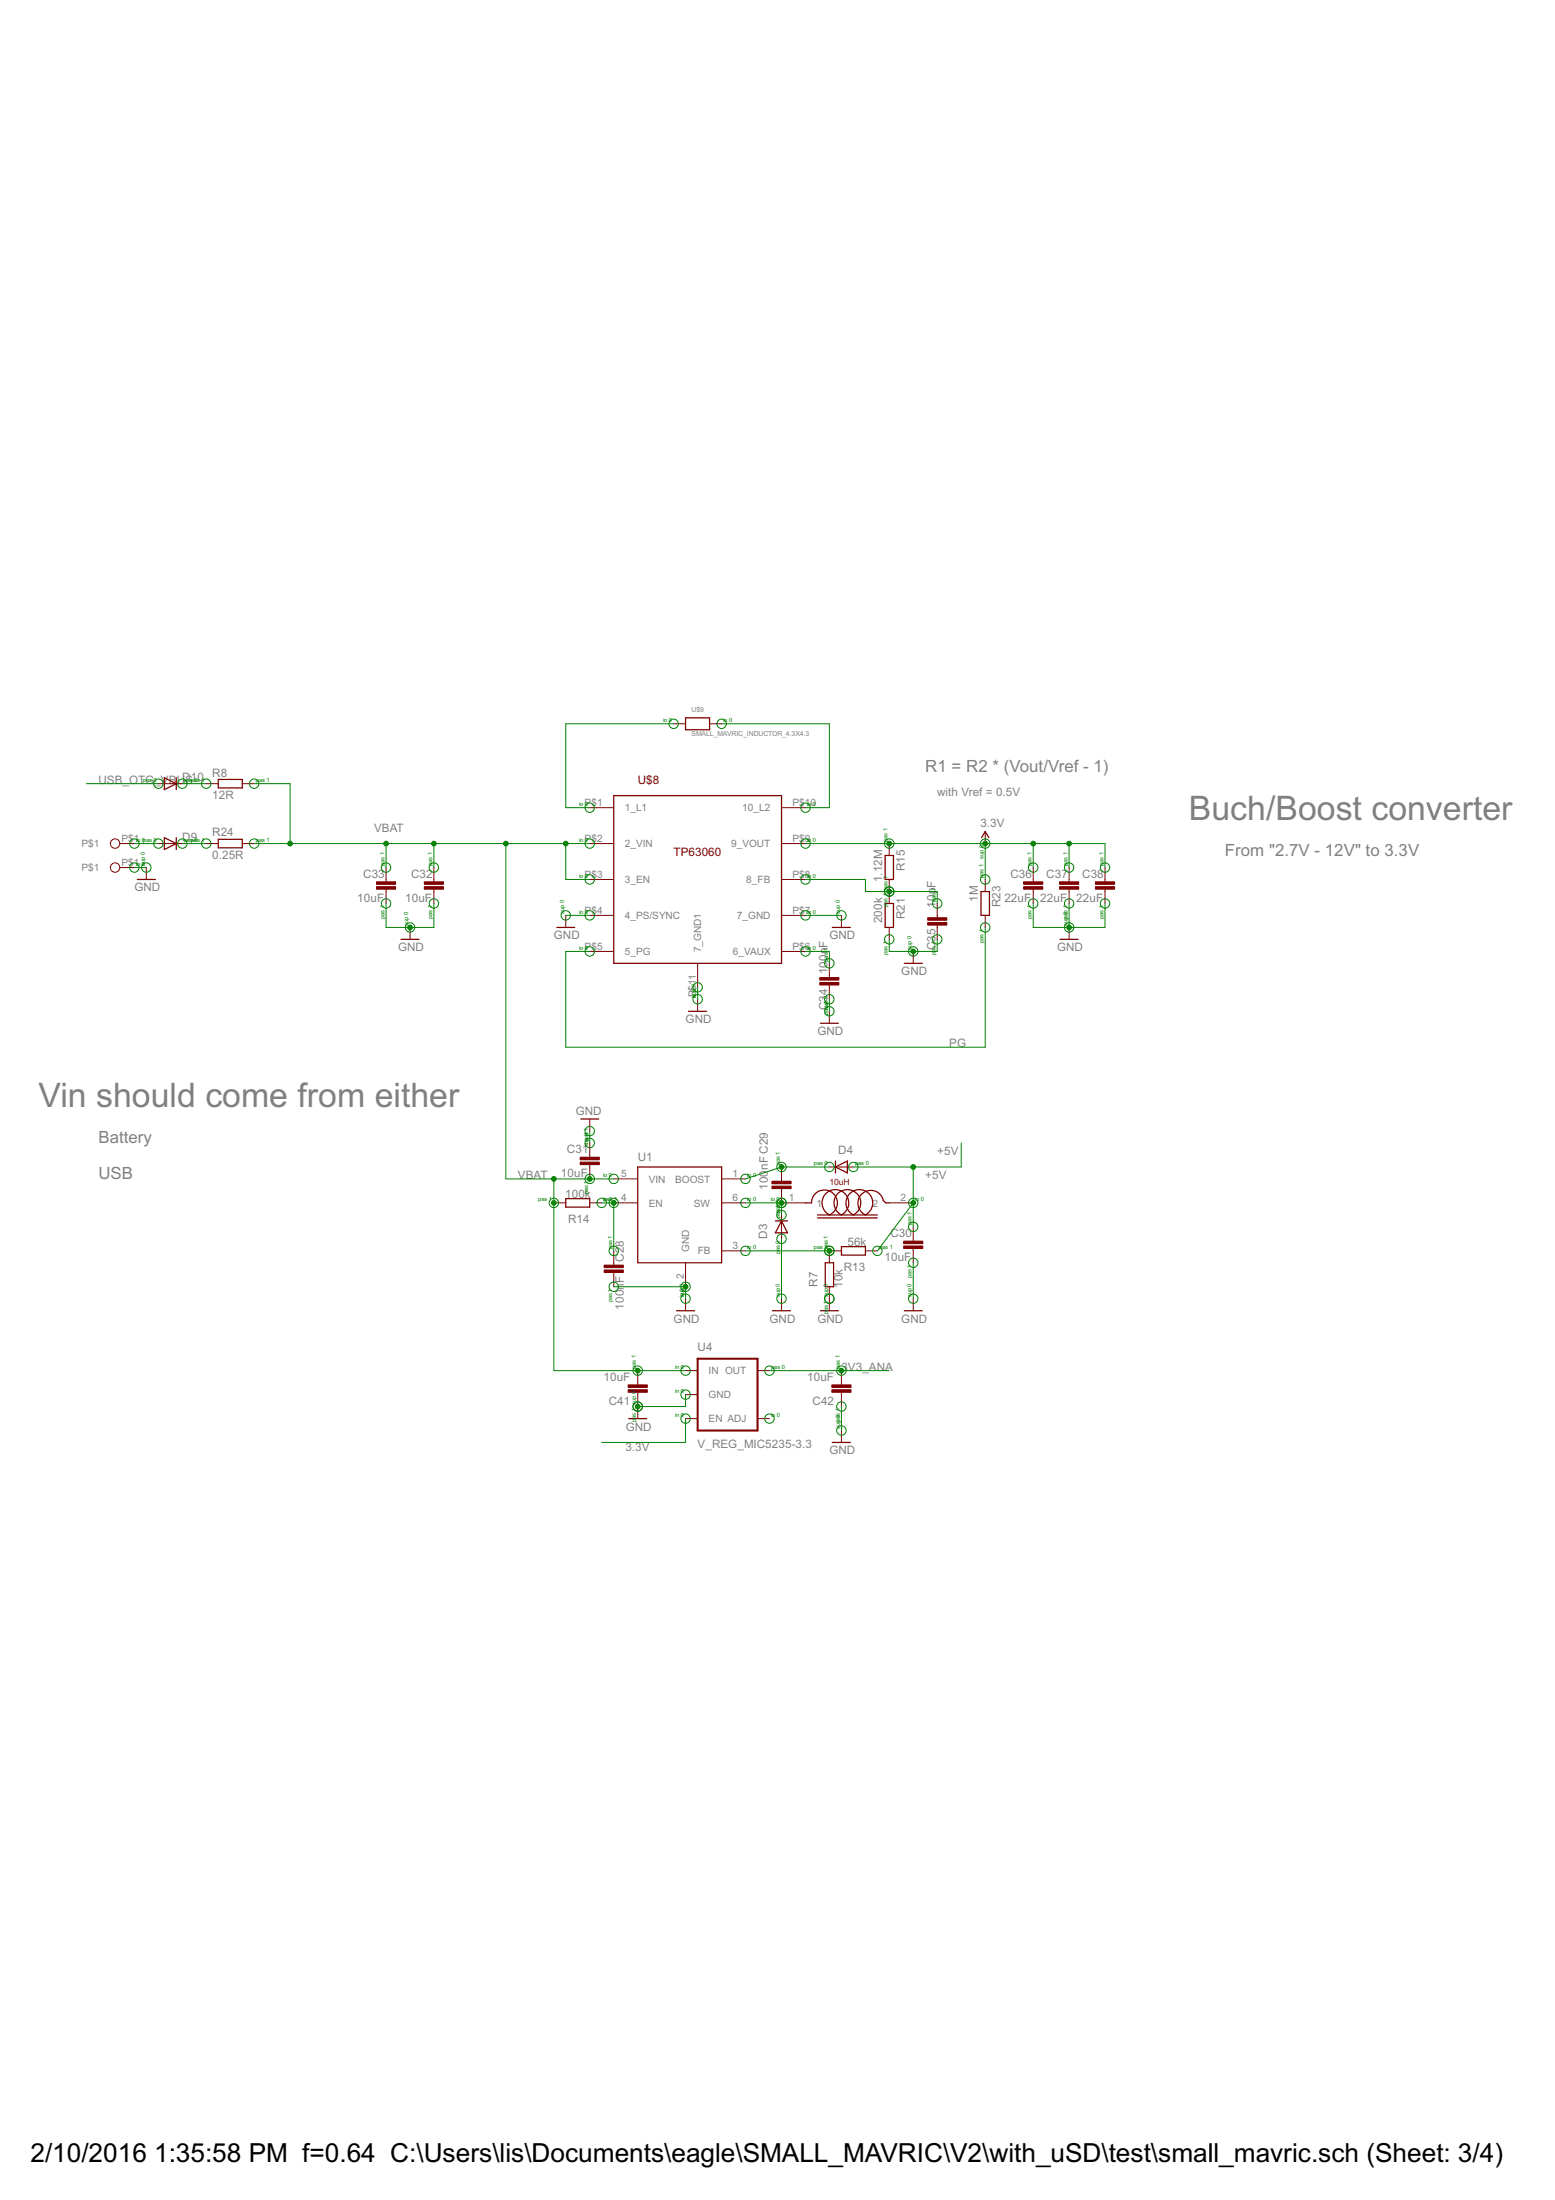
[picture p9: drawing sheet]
<svg xmlns="http://www.w3.org/2000/svg" width="210mm" height="297mm" viewBox="0 0 210 297" stroke-linecap="round" stroke-linejoin="round" font-family="sans-serif">
<g fill="none" stroke="#800000" stroke-width=".17">
<path d="M92.5 96.9h3.3v1.6h-3.3zM18.5 118.7h2.5M22.2 113.1l1.6 .8-1.6 .8zM22.2 105l1.6 .8-1.6 .8zM23.8 105v1.6M23.8 113.1v1.6M29.5 113.3h3.2v1.2h-3.2zM29.5 105.2h3.2v1.2h-3.2zM82.8 107.4h22.7v22.7h-22.7zM119.5 115.5h1.1v3.2h-1.1zM132.5 113.1l.5-.8 .5 .8M54.1 126.8h2.5"/>
<path d="M75.2 125.2h2.4M92.9 136.5h2.5M110.7 138.2h2.5M112.4 125.2h2.4M119.5 122h1.1v3.2h-1.1zM122.1 130.1h2.4M132.4 120.4h1.2v3.2h-1.2zM143.1 126.8h2.4M78.4 151.1h2.4M86.1 157.6h11.3v12.9h-11.3zM112.8 157.6l1.6-.8v1.6zM112.8 156.8v1.6"/>
<path d="M76.4 161.8h3.2v1.2h-3.2zM91.3 177h2.5M104.3 177h2.4M104.7 164.8h1.6M105.5 164.8l.8 1.7h-1.6zM108.7 162.4h.8a1.75 1.75 0 0 1 2.8-1.4 1.75 1.75 0 0 1-.3 3 1.81 1.81 0 0 1-.6-2.7 1.81 1.81 0 0 1 2.8 0 1.81 1.81 0 0 1-.6 2.7 1.81 1.81 0 0 1-.6-2.7 1.81 1.81 0 0 1 2.8 0 1.81 1.81 0 0 1-.6 2.7 1.81 1.81 0 0 1-.6-2.7 1.81 1.81 0 0 1 2.8 0 1.81 1.81 0 0 1-.6 2.7 1.74 1.74 0 0 1-.4-2.9 1.74 1.74 0 0 1 2.8 1l.4 .3h.4M110.3 164.4h8.1M110.3 164h8.1M110.7 177h2.5M111.4 170.5h1.1v3.2h-1.1zM113.6 168.3h3.2v1.2h-3.2zM122.1 177h2.4"/>
<path d="M84.9 191.5h2.4M112.4 194.8h2.4"/>
</g>
<g fill="none" stroke="#800000" stroke-width=".13">
<path d="M90.9 97.7h1.6M95.8 97.7h1.6M16.2 113.9h1.9M16.2 117.1h1.9M19.7 117.1v1.6M21.4 113.9h3.2M21.4 105.8h3.2M27.8 113.9h1.7M27.8 105.8h1.7M32.7 113.9h1.6M32.7 105.8h1.6M52.1 117.1v2"/>
<path d="M58.6 117.1v2M79.6 109.1h3.2M79.6 113.9h3.2M79.6 118.7h3.2M105.5 109.1h3.2M105.5 113.9h3.2M105.5 118.7h3.2M120 113.9v1.6M120 118.7v3.3M133 112.3v1.6M133 118.7v1.7M139.5 117.1v2"/>
<path d="M144.3 117.1v2M149.2 117.1v2M52.1 120v2M55.4 125.2v1.6M58.6 120v2M76.4 123.6v1.6M79.6 123.6h3.2M79.6 128.5h3.2M94.2 130.1v3.2M94.2 134.9v1.6M105.5 123.6h3.2M105.5 128.5h3.2"/>
<path d="M112 130.1v1.9M112 133v1.9M112 136.5v1.7M113.6 123.6v1.6M120 125.2v1.6M123.3 128.5v1.6M126.5 122v1.9M126.5 124.9v1.9M133 123.6v1.6M139.5 120v2M144.3 120v2M144.3 125.2v1.6"/>
<path d="M149.2 120v2M79.6 151.1v1.6M79.6 154.3v2M79.6 157.2v2M82.8 159.2h3.3M97.4 159.2h3.2M105.5 157.6v1.9M112 157.6h3.2M74.8 162.4h1.6M79.6 162.4h1.6M82.8 162.4h3.3M82.8 168.9v1.9"/>
<path d="M82.8 171.8v1.9M92.5 170.5v3.2M92.5 175.3v1.7M97.4 162.4h3.2M97.4 168.9h3.2M105.5 160.5v1.9h3.2M105.5 164v3.3M105.5 175.3v1.7M112 173.7v3.3M113.6 168.9h-1.6v1.6M116.8 168.9h1.6M120 162.4h3.3"/>
<path d="M123.3 165.7v1.9M123.3 168.6v1.9M123.3 175.3v1.7M86.1 185.1v1.9M86.1 188v3.5M92.5 185.1h1.7M92.5 188.3h1.7M92.5 191.5h1.7M102.3 185.1h1.6M102.3 191.5h1.6M113.6 185.1v1.9M113.6 188v1.9"/>
<path d="M113.6 193.1v1.7"/>
<circle cx="15.5" cy="117.1" r=".64"/>
<circle cx="15.5" cy="113.9" r=".64"/>
</g>
<g fill="#800000" stroke="#800000" stroke-width=".13">
<path d="M81.6 171.5h2.5v.3h-2.5z"/>
<path d="M81.6 170.8h2.5v.4h-2.5z"/>
<path d="M104.2 160.1h2.6v.4h-2.6z"/>
<path d="M104.2 159.5h2.6v.3h-2.6z"/>
<path d="M122 168.2h2.6v.4h-2.6z"/>
<path d="M122 167.6h2.6v.3h-2.6z"/>
<path d="M78.3 156.9h2.6v.3h-2.6z"/>
<path d="M78.3 156.3h2.6v.3h-2.6z"/>
<path d="M57.3 119.7h2.6v.4h-2.6z"/>
<path d="M57.3 119.1h2.6v.3h-2.6z"/>
<path d="M50.8 119.7h2.6v.4h-2.6z"/>
<path d="M50.8 119.1h2.6v.3h-2.6z"/>
<path d="M110.7 132h2.5v.3h-2.5z"/>
<path d="M110.7 132.7h2.5v.3h-2.5z"/>
<path d="M125.2 123.9h2.6v.3h-2.6z"/>
<path d="M125.2 124.6h2.6v.3h-2.6z"/>
<path d="M138.2 119.7h2.6v.4h-2.6z"/>
<path d="M138.2 119.1h2.6v.3h-2.6z"/>
<path d="M143 119.7h2.6v.4h-2.6z"/>
<path d="M143 119.1h2.6v.3h-2.6z"/>
<path d="M147.9 119.7h2.6v.4h-2.6z"/>
<path d="M147.9 119.1h2.6v.3h-2.6z"/>
<path d="M84.8 187h2.6v.3h-2.6z"/>
<path d="M84.8 187.6h2.6v.4h-2.6z"/>
<path d="M112.3 187h2.6v.3h-2.6z"/>
<path d="M112.3 187.6h2.6v.4h-2.6z"/>
</g>
<path d="M94.2 183.5h8.1v9.6h-8.1z" fill="none" stroke="#800000" stroke-width=".28"/>
<g fill="none" stroke="#008000" stroke-width=".13">
<path d="M90.9 97.7h-14.5v11.4h3.2M97.4 97.7h14.6v11.4h-3.3M11.7 105.8h9.7M18.1 117.1h1.6M18.1 113.9h3.3M24.6 113.9h3.2M24.6 105.8h3.2M34.3 113.9h45.3M34.3 105.8h4.9v8.1M52.1 113.9v3.2M58.6 113.9v3.2M68.3 113.9v45.3h14.5"/>
<path d="M76.4 113.9v4.8h3.2M108.7 118.7h8.1v1.7h9.7v1.6M108.7 113.9h40.5v3.2M133 113.9v4.8M139.5 113.9v3.2M144.3 113.9v3.2M52.1 122v3.2h6.5v-3.2M76.4 123.6h3.2M94.2 133.3v1.6M108.7 123.6h4.9M108.7 128.5h3.3v1.6M112 134.9v1.6"/>
<path d="M120 126.8v1.7h6.5v-1.7M133 125.2v16.2h-56.6v-12.9h3.2M139.5 122v3.2h9.7v-3.2M144.3 122v3.2M74.8 159.2v25.9h17.7M79.6 152.7v1.6M112 157.6h-6.5l-4.9 1.6M123.3 157.6v8.1M129.8 154.3v3.3h-14.6M81.2 162.4h1.6v6.5M82.8 173.7h9.7v1.6M100.6 162.4h4.9v1.6"/>
<path d="M100.6 168.9h11.4M105.5 167.3v8M123.3 170.5v4.8M123.3 162.4l-4.9 6.5M92.5 188.3v1.6h-6.4M92.5 191.5v3.3h-11.3M103.9 185.1h16.1M113.6 189.9v3.2"/>
<circle cx="90.9" cy="97.7" r=".64"/>
<circle cx="97.4" cy="97.7" r=".64"/>
<circle cx="18.1" cy="113.9" r=".64"/>
<circle cx="18.1" cy="117.1" r=".64"/>
<circle cx="19.7" cy="117.1" r=".64"/>
<circle cx="21.4" cy="105.8" r=".64"/>
<circle cx="21.4" cy="113.9" r=".64"/>
<circle cx="24.6" cy="105.8" r=".64"/>
<circle cx="24.6" cy="113.9" r=".64"/>
<circle cx="27.8" cy="113.9" r=".64"/>
<circle cx="27.8" cy="105.8" r=".64"/>
<circle cx="34.3" cy="105.8" r=".64"/>
<circle cx="34.3" cy="113.9" r=".64"/>
<circle cx="52.1" cy="117.1" r=".64"/>
<circle cx="58.6" cy="117.1" r=".64"/>
<circle cx="79.6" cy="109.1" r=".64"/>
<circle cx="79.6" cy="113.9" r=".64"/>
<circle cx="79.6" cy="118.7" r=".64"/>
<circle cx="108.7" cy="113.9" r=".64"/>
<circle cx="108.7" cy="109.1" r=".64"/>
<circle cx="108.7" cy="118.7" r=".64"/>
<circle cx="120" cy="113.9" r=".64"/>
<circle cx="133" cy="118.7" r=".64"/>
<circle cx="133" cy="113.9" r=".64"/>
<circle cx="139.5" cy="117.1" r=".64"/>
<circle cx="144.3" cy="117.1" r=".64"/>
<circle cx="149.2" cy="117.1" r=".64"/>
<circle cx="52.1" cy="122" r=".64"/>
<circle cx="55.4" cy="125.2" r=".64"/>
<circle cx="58.6" cy="122" r=".64"/>
<circle cx="76.4" cy="123.6" r=".64"/>
<circle cx="79.6" cy="123.6" r=".64"/>
<circle cx="79.6" cy="128.5" r=".64"/>
<circle cx="94.2" cy="134.9" r=".64"/>
<circle cx="94.2" cy="133.3" r=".64"/>
<circle cx="108.7" cy="123.6" r=".64"/>
<circle cx="108.7" cy="128.5" r=".64"/>
<circle cx="112" cy="136.5" r=".64"/>
<circle cx="112" cy="134.9" r=".64"/>
<circle cx="112" cy="130.1" r=".64"/>
<circle cx="113.6" cy="123.6" r=".64"/>
<circle cx="120" cy="126.8" r=".64"/>
<circle cx="120" cy="120.4" r=".64"/>
<circle cx="123.3" cy="128.5" r=".64"/>
<circle cx="126.5" cy="122" r=".64"/>
<circle cx="126.5" cy="126.8" r=".64"/>
<circle cx="133" cy="125.2" r=".64"/>
<circle cx="139.5" cy="122" r=".64"/>
<circle cx="144.3" cy="125.2" r=".64"/>
<circle cx="144.3" cy="122" r=".64"/>
<circle cx="149.2" cy="122" r=".64"/>
<circle cx="79.6" cy="154.3" r=".64"/>
<circle cx="79.6" cy="159.2" r=".64"/>
<circle cx="79.6" cy="152.7" r=".64"/>
<circle cx="82.8" cy="159.2" r=".64"/>
<circle cx="100.6" cy="159.2" r=".64"/>
<circle cx="105.5" cy="157.6" r=".64"/>
<circle cx="112" cy="157.6" r=".64"/>
<circle cx="115.2" cy="157.6" r=".64"/>
<circle cx="74.8" cy="162.4" r=".64"/>
<circle cx="81.2" cy="162.4" r=".64"/>
<circle cx="82.8" cy="168.9" r=".64"/>
<circle cx="82.8" cy="173.7" r=".64"/>
<circle cx="82.8" cy="162.4" r=".64"/>
<circle cx="92.5" cy="173.7" r=".64"/>
<circle cx="92.5" cy="175.3" r=".64"/>
<circle cx="100.6" cy="168.9" r=".64"/>
<circle cx="100.6" cy="162.4" r=".64"/>
<circle cx="105.5" cy="162.4" r=".64"/>
<circle cx="105.5" cy="164" r=".64"/>
<circle cx="105.5" cy="167.3" r=".64"/>
<circle cx="105.5" cy="175.3" r=".64"/>
<circle cx="112" cy="168.9" r=".64"/>
<circle cx="112" cy="175.3" r=".64"/>
<circle cx="118.4" cy="168.9" r=".64"/>
<circle cx="123.3" cy="162.4" r=".64"/>
<circle cx="123.3" cy="165.7" r=".64"/>
<circle cx="123.3" cy="175.3" r=".64"/>
<circle cx="123.3" cy="170.5" r=".64"/>
<circle cx="86.1" cy="185.1" r=".64"/>
<circle cx="86.1" cy="189.9" r=".64"/>
<circle cx="92.5" cy="185.1" r=".64"/>
<circle cx="92.5" cy="188.3" r=".64"/>
<circle cx="92.5" cy="191.5" r=".64"/>
<circle cx="103.9" cy="185.1" r=".64"/>
<circle cx="103.9" cy="191.5" r=".64"/>
<circle cx="113.6" cy="193.1" r=".64"/>
<circle cx="113.6" cy="189.9" r=".64"/>
<circle cx="113.6" cy="185.1" r=".64"/>
</g>
<g fill="#008000" stroke="#008000" stroke-width=".13">
<circle cx="92.5" cy="173.7" r=".32"/>
<circle cx="55.4" cy="125.2" r=".32"/>
<circle cx="123.3" cy="128.5" r=".32"/>
<circle cx="144.3" cy="125.2" r=".32"/>
<circle cx="86.1" cy="189.9" r=".32"/>
<circle cx="133" cy="113.9" r=".32"/>
<circle cx="139.5" cy="113.9" r=".32"/>
<circle cx="144.3" cy="113.9" r=".32"/>
<circle cx="120" cy="113.9" r=".32"/>
<circle cx="76.4" cy="113.9" r=".32"/>
<circle cx="58.6" cy="113.9" r=".32"/>
<circle cx="52.1" cy="113.9" r=".32"/>
<circle cx="39.2" cy="113.9" r=".32"/>
<circle cx="74.8" cy="162.4" r=".32"/>
<circle cx="86.1" cy="185.1" r=".32"/>
<circle cx="79.6" cy="159.2" r=".32"/>
<circle cx="74.8" cy="159.2" r=".32"/>
<circle cx="68.3" cy="113.9" r=".32"/>
<circle cx="82.8" cy="162.4" r=".32"/>
<circle cx="105.5" cy="162.4" r=".32"/>
<circle cx="112" cy="168.9" r=".32"/>
<circle cx="105.5" cy="157.6" r=".32"/>
<circle cx="123.3" cy="162.4" r=".32"/>
<circle cx="123.3" cy="157.6" r=".32"/>
<circle cx="120" cy="120.4" r=".32"/>
<circle cx="113.6" cy="185.1" r=".32"/>
</g>
<g font-size="5.1" fill="#808080">
<text x="160.5" y="110.7">Buch/Boost converter</text>
<text x="5.2" y="149.5">Vin should come from either</text>
</g>
<g font-size="4">
<text x="4.1" y="291.9">2/10/2016</text>
<text x="20.8" y="291.9">1:35:58 PM f=0.64 C:\Users\lis\Documents\eagle\SMALL_MAVRIC\V2\with_uSD\test\small_mavric.sch (Sheet: 3/4)</text>
</g>
<g font-size="2.5" fill="#808080">
<text x="124.9" y="104.2">R1 = R2 * (Vout/Vref - 1)</text>
<text x="165.3" y="115.5">From &quot;2.7V - 12V&quot; to 3.3V</text>
<text x="13.3" y="154.3">Battery</text>
<text x="13.3" y="159.2">USB</text>
</g>
<g font-size="1.8" fill="#808080">
<text x="13.3" y="105.8">USB_OTG_VBUDS10</text>
<text x="28.7" y="107.9">12R</text>
<text x="28.7" y="104.9">R8</text>
<text x="126.5" y="107.4">with Vref = 0.5V</text>
<text x="24.6" y="113.6">D9</text>
<text x="28.7" y="112.9">R24</text>
<text x="50.5" y="112.3">VBAT</text>
<text x="132.3" y="111.6">3.3V</text>
<text x="28.7" y="116">0.25R</text>
<text x="49" y="118.5">C33</text>
<text x="55.5" y="118.5">C32</text>
<text x="119.1" y="119.1" transform="rotate(-90 119.1 119.1)">1.12M</text>
<text x="122.1" y="117.6" transform="rotate(-90 122.1 117.6)">R15</text>
<text x="126.3" y="119.9" transform="rotate(-90 126.3 119.9)">F</text>
<text x="136.4" y="118.5">C36</text>
<text x="141.2" y="118.5">C37</text>
<text x="146.1" y="118.5">C38</text>
<text x="18.1" y="120.4">GND</text>
<text x="48.2" y="121.7">10uF</text>
<text x="54.7" y="121.7">10uF</text>
<text x="119.1" y="124.6" transform="rotate(-90 119.1 124.6)">200k</text>
<text x="122.1" y="124.1" transform="rotate(-90 122.1 124.1)">R21</text>
<text x="126.3" y="122.6" transform="rotate(-90 126.3 122.6)">10p</text>
<text x="132" y="121.7" transform="rotate(-90 132 121.7)">1M</text>
<text x="135.1" y="122.5" transform="rotate(-90 135.1 122.5)">R23</text>
<text x="135.6" y="121.7">22uF</text>
<text x="140.4" y="121.7">22uF</text>
<text x="145.3" y="121.7">22uF</text>
<text x="53.7" y="128.5">GND</text>
<text x="74.8" y="126.8">GND</text>
<text x="111.7" y="131.5" transform="rotate(-90 111.7 131.5)">100n</text>
<text x="111.7" y="128" transform="rotate(-90 111.7 128)">F</text>
<text x="112" y="126.8">GND</text>
<text x="121.7" y="131.7">GND</text>
<text x="126.3" y="128.3" transform="rotate(-90 126.3 128.3)">C35</text>
<text x="142.7" y="128.5">GND</text>
<text x="111.7" y="136.4" transform="rotate(-90 111.7 136.4)">C34</text>
<text x="92.5" y="138.2">GND</text>
<text x="110.3" y="139.8">GND</text>
<text x="128.1" y="141.4">PG</text>
<text x="76.5" y="155.7">C31</text>
<text x="77.7" y="150.6">GND</text>
<text x="113.2" y="155.8">D4</text>
<text x="126.5" y="155.9">+5V</text>
<text x="69.9" y="159.2">VBAT</text>
<text x="75.7" y="158.9">10uF</text>
<text x="76.3" y="161.8">100k</text>
<text x="86.1" y="156.8">U1</text>
<text x="103.6" y="160.6" transform="rotate(-90 103.6 160.6)">100nF C29</text>
<text x="124.9" y="159.2">+5V</text>
<text x="76.7" y="165.1">R14</text>
<text x="103.6" y="167.3" transform="rotate(-90 103.6 167.3)">D3</text>
<text x="120.2" y="167">C30</text>
<text x="84.2" y="173.3" transform="rotate(-90 84.2 173.3)">F</text>
<text x="84.2" y="170.3" transform="rotate(-90 84.2 170.3)">C28</text>
<text x="110.4" y="173.7" transform="rotate(-90 110.4 173.7)">R7</text>
<text x="113.7" y="173.9" transform="rotate(-90 113.7 173.9)">10k</text>
<text x="113.9" y="171.6">R13</text>
<text x="114.4" y="168.2">56k</text>
<text x="119.4" y="170.3">10uF</text>
<text x="84.2" y="176.8" transform="rotate(-90 84.2 176.8)">100n</text>
<text x="90.9" y="178.6">GND</text>
<text x="103.9" y="178.6">GND</text>
<text x="110.3" y="178.6">GND</text>
<text x="121.7" y="178.6">GND</text>
<text x="94.2" y="182.5">U4</text>
<text x="113.6" y="185.1">3V3_ANA</text>
<text x="81.5" y="186.4">10uF</text>
<text x="82.2" y="189.7">C41</text>
<text x="109" y="186.4">10uF</text>
<text x="109.7" y="189.7">C42</text>
<text x="84.4" y="195.9">3.3V</text>
<text x="84.5" y="193.1">GND</text>
<text x="94.2" y="195.6">V_REG_MIC5235-3.3</text>
<text x="112" y="196.4">GND</text>
</g>
<g font-size="1.8" fill="#800000">
<text x="86.1" y="105.8">U$8</text>
<text x="90.9" y="115.5">TP63060</text>
</g>
<g font-size="1.5" fill="#808080">
<text x="16.4" y="113.7">P$1</text>
<text x="78.9" y="108.8">P$1</text>
<text x="78.9" y="113.7">P$2</text>
<text x="84.3" y="109.5">1_L1</text>
<text x="100.2" y="109.5">10_L2</text>
<text x="107" y="113.7">P$9</text>
<text x="107" y="108.8">P$10</text>
<text x="11" y="117.6">P$1</text>
<text x="11" y="114.4">P$1</text>
<text x="16.4" y="116.9">P$1</text>
<text x="78.9" y="118.5">P$3</text>
<text x="84.3" y="114.4">2_VIN</text>
<text x="84.3" y="119.2">3_EN</text>
<text x="98.7" y="114.4">9_VOUT</text>
<text x="100.7" y="119.2">8_FB</text>
<text x="107" y="118.5">P$8</text>
<text x="78.9" y="123.4">P$4</text>
<text x="84.3" y="124.1">4_PS/SYNC</text>
<text x="99.5" y="124.1">7_GND</text>
<text x="107" y="123.4">P$7</text>
<text x="78.9" y="128.2">P$5</text>
<text x="84.3" y="128.9">5_PG</text>
<text x="94.6" y="128.6" transform="rotate(-90 94.6 128.6)">7_GND1</text>
<text x="98.9" y="128.9">6_VAUX</text>
<text x="107" y="128.2">P$6</text>
<text x="93.9" y="134.6" transform="rotate(-90 93.9 134.6)">P$11</text>
<text x="83.8" y="159">5</text>
<text x="87.6" y="159.7">VIN</text>
<text x="91.1" y="159.7">BOOST</text>
<text x="98.9" y="159">1</text>
<text x="83.8" y="162.2">4</text>
<text x="87.6" y="162.9">EN</text>
<text x="93.6" y="162.9">SW</text>
<text x="98.9" y="162.2">6</text>
<text x="106.5" y="162.2">1</text>
<text x="110.2" y="162.9">1</text>
<text x="117.8" y="162.9">2</text>
<text x="121.5" y="162.2">2</text>
<text x="92.3" y="172.8" transform="rotate(-90 92.3 172.8)">2</text>
<text x="93" y="169" transform="rotate(-90 93 169)">GND</text>
<text x="94.2" y="169.4">FB</text>
<text x="98.9" y="168.7">3</text>
<text x="95.7" y="185.5">IN OUT</text>
<text x="95.7" y="188.8">GND</text>
<text x="95.7" y="192">EN ADJ</text>
</g>
<text font-size="1.3" fill="#800000" x="112" y="160">10uH</text>
<g font-size="1" fill="#808080">
<text x="93.4" y="99.3">SMALL_MAVRIC_INDUCTOR_4.3X4.3</text>
<text x="93.4" y="96.1">U$9</text>
</g>
<g font-size=".9" fill="#008000">
<text x="89.5" y="97.5">io 0</text>
<text x="97.6" y="97.5">io 0</text>
<text x="19.3" y="105.6">pas 0</text>
<text x="24.8" y="105.6">paspa0s 1</text>
<text x="34.5" y="105.6">pas 1</text>
<text x="18.4" y="113.7">io 0pas 0</text>
<text x="24.8" y="113.7">paspa0s 1</text>
<text x="34.5" y="113.7">pas 1</text>
<text x="78.2" y="108.8">io 0</text>
<text x="78.2" y="113.7">io 0</text>
<text x="108.9" y="113.7">io 0</text>
<text x="108.9" y="108.8">io 0</text>
<text x="119.8" y="113.7" transform="rotate(-90 119.8 113.7)">pas 1</text>
<text x="18.4" y="116.9">io 0</text>
<text x="19.5" y="116.9" transform="rotate(-90 19.5 116.9)">sup 0</text>
<text x="51.9" y="116.9" transform="rotate(-90 51.9 116.9)">pas 1</text>
<text x="58.4" y="116.9" transform="rotate(-90 58.4 116.9)">pas 1</text>
<text x="78.2" y="118.5">io 0</text>
<text x="108.9" y="118.5">io 0</text>
<text x="132.8" y="118.5" transform="rotate(-90 132.8 118.5)">pas 1</text>
<text x="132.8" y="116" transform="rotate(-90 132.8 116)">sup 0</text>
<text x="139.2" y="116.9" transform="rotate(-90 139.2 116.9)">pas 1</text>
<text x="144.1" y="116.9" transform="rotate(-90 144.1 116.9)">pas 1</text>
<text x="148.9" y="116.9" transform="rotate(-90 148.9 116.9)">pas 1</text>
<text x="51.9" y="124.1" transform="rotate(-90 51.9 124.1)">pas 1</text>
<text x="55.1" y="125" transform="rotate(-90 55.1 125)">sup 0</text>
<text x="58.4" y="124.1" transform="rotate(-90 58.4 124.1)">pas 1</text>
<text x="76.1" y="123.4" transform="rotate(-90 76.1 123.4)">sup 0</text>
<text x="78.2" y="123.4">io 0</text>
<text x="108.9" y="123.4">io 0</text>
<text x="113.3" y="123.4" transform="rotate(-90 113.3 123.4)">sup 0</text>
<text x="119.8" y="122.5" transform="rotate(-90 119.8 122.5)">pas 1</text>
<text x="119.8" y="120.1" transform="rotate(-90 119.8 120.1)">pas 1</text>
<text x="126.3" y="121.8" transform="rotate(-90 126.3 121.8)">pas</text>
<text x="126.3" y="120.3" transform="rotate(-90 126.3 120.3)">1</text>
<text x="139.2" y="124.1" transform="rotate(-90 139.2 124.1)">pas 1</text>
<text x="144.1" y="125" transform="rotate(-90 144.1 125)">suppa0s 1</text>
<text x="148.9" y="124.1" transform="rotate(-90 148.9 124.1)">pas 1</text>
<text x="78.2" y="128.2">io 0</text>
<text x="108.9" y="128.2">io 0</text>
<text x="111.7" y="129.8" transform="rotate(-90 111.7 129.8)">pas</text>
<text x="111.7" y="128.4" transform="rotate(-90 111.7 128.4)">1</text>
<text x="119.8" y="128.9" transform="rotate(-90 119.8 128.9)">pas 1</text>
<text x="123.1" y="128.2" transform="rotate(-90 123.1 128.2)">sup 0</text>
<text x="126.3" y="128.9" transform="rotate(-90 126.3 128.9)">pas 1</text>
<text x="132.8" y="127.3" transform="rotate(-90 132.8 127.3)">pas 1</text>
<text x="93.9" y="134.7" transform="rotate(-90 93.9 134.7)">io p 0</text>
<text x="93.9" y="134.7" transform="rotate(-90 93.9 134.7)">su0</text>
<text x="111.7" y="137" transform="rotate(-90 111.7 137)">passu1p 0</text>
<text x="79.4" y="154.8" transform="rotate(-90 79.4 154.8)">suppa0s 1</text>
<text x="79.4" y="161.3" transform="rotate(-90 79.4 161.3)">pas 1</text>
<text x="81.4" y="159">io 0</text>
<text x="100.9" y="159">io 0</text>
<text x="105.3" y="157.3" transform="rotate(-90 105.3 157.3)">pas 1</text>
<text x="109.9" y="157.3">pas 0</text>
<text x="115.4" y="157.3">pas 0</text>
<text x="72.7" y="162.2">pas 1</text>
<text x="81.4" y="162.2">io s 1</text>
<text x="81.5" y="162.2">pa0</text>
<text x="100.9" y="162.2">io 0</text>
<text x="104.1" y="162.2">io 0</text>
<text x="105.3" y="164.5" transform="rotate(-90 105.3 164.5)">papsa1s</text>
<text x="105.3" y="162.4" transform="rotate(-90 105.3 162.4)">0</text>
<text x="123.1" y="165.4" transform="rotate(-90 123.1 165.4)">pas 1</text>
<text x="123.5" y="162.2">io 0</text>
<text x="82.6" y="168.7" transform="rotate(-90 82.6 168.7)">pas 1</text>
<text x="92.3" y="173.7" transform="rotate(-90 92.3 173.7)">0</text>
<text x="100.9" y="168.7">io 0</text>
<text x="105.3" y="169.4" transform="rotate(-90 105.3 169.4)">pas 0</text>
<text x="109.9" y="168.7">pas 1</text>
<text x="111.7" y="168.7" transform="rotate(-90 111.7 168.7)">pas 1</text>
<text x="118.7" y="168.7">pas 1</text>
<text x="123.1" y="172.6" transform="rotate(-90 123.1 172.6)">pas 1</text>
<text x="82.6" y="175.8" transform="rotate(-90 82.6 175.8)">pas 1</text>
<text x="92.3" y="175.2" transform="rotate(-90 92.3 175.2)">io p</text>
<text x="92.3" y="175.1" transform="rotate(-90 92.3 175.1)">su0</text>
<text x="105.3" y="175.1" transform="rotate(-90 105.3 175.1)">sup 0</text>
<text x="111.7" y="177.4" transform="rotate(-90 111.7 177.4)">pas 1 sup 0</text>
<text x="123.1" y="175.1" transform="rotate(-90 123.1 175.1)">sup 0</text>
<text x="85.9" y="184.8" transform="rotate(-90 85.9 184.8)">pas 1</text>
<text x="91.1" y="184.8">in 0</text>
<text x="104.1" y="184.8">pas 0</text>
<text x="113.3" y="184.8" transform="rotate(-90 113.3 184.8)">pas 1</text>
<text x="91.1" y="188.1">in 0</text>
<text x="91.1" y="191.3">in 0</text>
<text x="104.1" y="191.3">in 0</text>
<text x="85.9" y="192" transform="rotate(-90 85.9 192)">pas 1 sup 0</text>
<text x="113.3" y="192.9" transform="rotate(-90 113.3 192.9)">suppa0s 1</text>
</g>
</svg>
